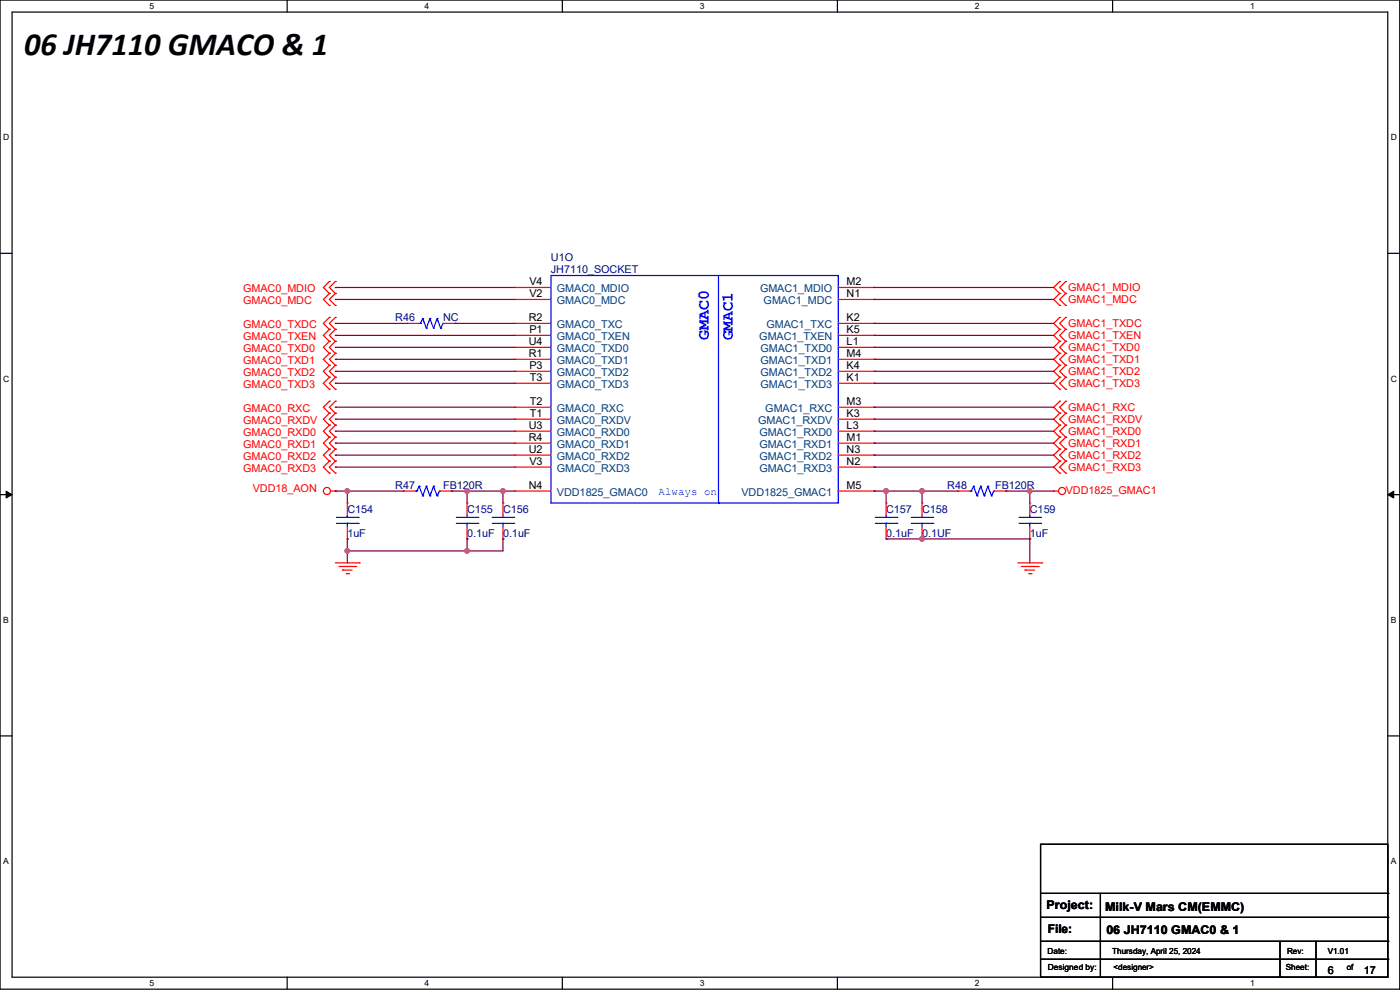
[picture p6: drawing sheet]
<svg xmlns="http://www.w3.org/2000/svg" width="297mm" height="210mm" viewBox="0 0 297 210" stroke-linecap="round" stroke-linejoin="round" font-family="sans-serif">
<path d="M0 0h296.9v209.8h-296.9zM2.6 2.6h291.8v204.7h-291.8z" fill="none" stroke="#000" stroke-width=".25"/>
<g fill="#fff">
<path d="M31.7 .3h1v2h-1z"/>
<path d="M31.7 207.5h1v2.1h-1z"/>
</g>
<path d="M60.9 0v2.6M60.9 207.3v2.5" fill="none" stroke="#000" stroke-width=".25"/>
<g fill="#fff">
<path d="M90.1 .3h1v2h-1z"/>
<path d="M90.1 207.5h1v2.1h-1z"/>
</g>
<path d="M119.3 0v2.6M119.3 207.3v2.5" fill="none" stroke="#000" stroke-width=".25"/>
<g fill="#fff">
<path d="M148.5 .3h1v2h-1z"/>
<path d="M148.5 207.5h1v2.1h-1z"/>
</g>
<path d="M177.7 0v2.6M177.7 207.3v2.5" fill="none" stroke="#000" stroke-width=".25"/>
<g fill="#fff">
<path d="M206.8 .3h1v2h-1z"/>
<path d="M206.8 207.5h1v2.1h-1z"/>
</g>
<path d="M236 0v2.6M236 207.3v2.5" fill="none" stroke="#000" stroke-width=".25"/>
<g fill="#fff">
<path d="M265.2 .3h1v2h-1z"/>
<path d="M265.2 207.5h1v2.1h-1z"/>
<path d="M.7 28.2h1.2v2h-1.2z"/>
<path d="M295 28.2h1.3v2h-1.3z"/>
<path d="M.7 79.3h1.2v2.1h-1.2z"/>
<path d="M295 79.3h1.3v2.1h-1.3z"/>
</g>
<path d="M0 53.7h2.6M294.4 53.7h2.5" fill="none" stroke="#000" stroke-width=".25"/>
<g fill="#fff">
<path d="M.7 130.5h1.2v2h-1.2z"/>
<path d="M295 130.5h1.2v2h-1.2z"/>
</g>
<path d="M0 104.9h2.6M294.4 104.9h2.5" fill="none" stroke="#000" stroke-width=".25"/>
<path d="M1.3 104.2l1.3 .7-1.3 .7zM294.4 104.9l1.3-.7v1.4z" fill="#000" stroke="#000" stroke-width=".21"/>
<g fill="#fff">
<path d="M.7 181.7h1.2v2h-1.2z"/>
<path d="M295 181.7h1.2v2h-1.2z"/>
</g>
<g fill="none" stroke="#000" stroke-width=".25">
<path d="M0 156.1h2.6M294.4 156.1h2.5M220.7 179.1h73.7v28.2h-73.7zM220.7 189.5h73.7M220.7 194.6h73.7M220.7 199.7h73.7M233.4 189.5v17.8M271.5 199.7v7.6M279.2 199.7v7.6M294.4 189.5h.1M294.4 194.6h.1M294.4 199.7h.1"/>
<path d="M220.7 203.5h73.7M233.4 207.3h.1M271.5 207.3h.1M279.2 207.3h.1M294.4 203.5h.1"/>
</g>
<g fill="none" stroke="#f00" stroke-width=".25">
<path d="M69.9 59.7h.1M69.9 59.7l-1.3 1.3 1.3 1.3M71.1 59.7h.1M71.1 59.7l-1.2 1.3 1.2 1.3M224.8 59.7h.1M224.8 59.7l-1.3 1.3 1.3 1.3M226.1 59.7h.1M226.1 59.7l-1.3 1.3 1.3 1.3M69.9 62.3h.1M69.9 64.8h.1M69.9 75h.1M69.9 77.5h.1"/>
<path d="M69.9 72.4h.1M69.9 67.3h.1M69.9 69.9h.1M69.9 62.3l-1.3 1.2 1.3 1.3M69.9 75l-1.3 1.2 1.3 1.3M69.9 72.4l-1.3 1.3 1.3 1.3M69.9 77.5l-1.3 1.3 1.3 1.2M69.9 67.3l-1.3 1.3 1.3 1.3M69.9 69.9l-1.3 1.2 1.3 1.3M71.1 62.3h.1M71.1 64.8h.1M71.1 75h.1"/>
<path d="M71.1 77.5h.1M71.1 72.4h.1M71.1 67.3h.1M71.1 69.9h.1M71.1 62.3l-1.2 1.2 1.2 1.3M71.1 75l-1.2 1.2 1.2 1.3M71.1 72.4l-1.2 1.3 1.2 1.3M71.1 77.5l-1.2 1.3 1.2 1.2M71.1 67.3l-1.2 1.3 1.2 1.3M71.1 69.9l-1.2 1.2 1.2 1.3M86.4 68.6h.1M86.4 68.6h2.5"/>
<path d="M94 68.6h2.5M96.5 68.6h.1M109.2 71.1h.1M109.2 78.8h.1M109.2 76.2h.1M109.2 68.6h.1M109.2 73.7h.1M109.2 63.5h.1M109.2 61h.1M109.2 68.6h7.7M109.2 78.8h7.7M109.2 71.1h7.7"/>
<path d="M109.2 73.7h7.7M109.2 61h7.7M109.2 76.2h7.7M109.2 63.5h7.7M177.8 68.6h7.6M177.8 78.8h7.6M177.8 71.1h7.6M177.8 73.7h7.6M177.8 61h7.6M177.8 76.2h7.6M177.8 63.5h7.6M185.4 68.6h.1"/>
<path d="M185.4 78.8h.1M185.4 71.1h.1M185.4 73.7h.1M185.4 61h.1M185.4 76.2h.1M185.4 63.5h.1M224.8 62.3h.1M224.8 64.8h.1M224.8 72.4h.1M224.8 75h.1M224.8 77.5h.1M224.8 67.3h.1"/>
<path d="M224.8 69.9h.1M224.8 62.3l-1.3 1.2 1.3 1.3M224.8 72.4l-1.3 1.3 1.3 1.3M224.8 75l-1.3 1.2 1.3 1.3M224.8 77.5l-1.3 1.3 1.3 1.2M224.8 67.3l-1.3 1.3 1.3 1.3M224.8 69.9l-1.3 1.2 1.3 1.3M226.1 64.8h.1M226.1 62.3h.1M226.1 75h.1M226.1 72.4h.1M226.1 77.5h.1"/>
<path d="M226.1 69.9h.1M226.1 67.3h.1M226.1 62.3l-1.3 1.2 1.3 1.3M226.1 72.4l-1.3 1.3 1.3 1.3M226.1 75l-1.3 1.2 1.3 1.3M226.1 77.5l-1.3 1.3 1.3 1.2M226.1 67.3l-1.3 1.3 1.3 1.3M226.1 69.9l-1.3 1.2 1.3 1.3M69.9 92.7h.1M69.9 95.3h.1M69.9 90.2h.1M69.9 97.8h.1"/>
<path d="M69.9 85.1h.1M69.9 87.7h.1M69.9 80h.1M69.9 82.6h.1M69.9 92.7l-1.3 1.3 1.3 1.3M69.9 90.2l-1.3 1.3 1.3 1.2M69.9 97.8l-1.3 1.3 1.3 1.3M69.9 95.3l-1.3 1.2 1.3 1.3M69.9 85.1l-1.3 1.3 1.3 1.3M69.9 87.7l-1.3 1.2 1.3 1.3M69.9 80l-1.3 1.3 1.3 1.3M71.1 92.7h.1"/>
<path d="M71.1 95.3h.1M71.1 90.2h.1M71.1 97.8h.1M71.1 85.1h.1M71.1 87.7h.1M71.1 80h.1M71.1 82.6h.1M71.1 92.7l-1.2 1.3 1.2 1.3M71.1 90.2l-1.2 1.3 1.2 1.2M71.1 97.8l-1.2 1.3 1.2 1.3M71.1 95.3l-1.2 1.2 1.2 1.3M71.1 85.1l-1.2 1.3 1.2 1.3"/>
<path d="M71.1 87.7l-1.2 1.2 1.2 1.3M71.1 80l-1.2 1.3 1.2 1.3M109.2 94h.1M109.2 88.9h.1M109.2 86.4h.1M109.2 81.3h.1M109.2 96.5h.1M109.2 91.5h.1M109.2 99.1h.1M109.2 81.3h7.7M109.2 88.9h7.7M109.2 91.5h7.7"/>
<path d="M109.2 94h7.7M109.2 86.4h7.7M109.2 99.1h7.7M109.2 96.5h7.7M177.8 81.3h7.6M177.8 88.9h7.6M177.8 91.5h7.6M177.8 94h7.6M177.8 86.4h7.6M177.8 99.1h7.6M177.8 96.5h7.6M185.4 81.3h.1"/>
<path d="M185.4 88.9h.1M185.4 91.5h.1M185.4 94h.1M185.4 86.4h.1M185.4 99.1h.1M185.4 96.5h.1M224.8 92.7h.1M224.8 95.3h.1M224.8 90.2h.1M224.8 97.8h.1M224.8 87.7h.1M224.8 85.1h.1"/>
<path d="M224.8 80h.1M224.8 82.6h.1M224.8 92.7l-1.3 1.3 1.3 1.3M224.8 90.2l-1.3 1.3 1.3 1.2M224.8 97.8l-1.3 1.3 1.3 1.3M224.8 95.3l-1.3 1.2 1.3 1.3M224.8 87.7l-1.3 1.2 1.3 1.3M224.8 85.1l-1.3 1.3 1.3 1.3M224.8 80l-1.3 1.3 1.3 1.3M226.1 95.3h.1M226.1 92.7h.1M226.1 90.2h.1"/>
<path d="M226.1 97.8h.1M226.1 87.7h.1M226.1 85.1h.1M226.1 82.6h.1M226.1 80h.1M226.1 92.7l-1.3 1.3 1.3 1.3M226.1 90.2l-1.3 1.3 1.3 1.2M226.1 97.8l-1.3 1.3 1.3 1.3M226.1 95.3l-1.3 1.2 1.3 1.3M226.1 87.7l-1.3 1.2 1.3 1.3M226.1 85.1l-1.3 1.3 1.3 1.3M226.1 80l-1.3 1.3 1.3 1.3"/>
<path d="M69.9 100.4h.1M70.1 104.2h1M71.1 104.2h.1M71.1 100.4h.1M71.1 119.4h5.1M73.7 106.7h.1M73.7 114.3h.1M73.7 106.7v2.5M73.7 111.8v2.5M76.2 119.4h.1M85.6 104.2h.1M85.6 104.2h2.6"/>
<path d="M93.2 104.2h2.6M95.8 104.2h.1M99.1 106.7h.1M99.1 114.3h.1M99.1 106.7v2.5M99.1 111.8v2.5M106.7 106.7h.1M106.7 114.3h.1M106.7 106.7v2.5M106.7 111.8v2.5M109.2 104.2h.1M109.2 104.2h7.7"/>
<path d="M177.8 104.2h7.6M185.4 104.2h.1M188 106.7h.1M188 114.3h.1M188 106.7v2.5M188 111.8v2.5M195.6 106.7h.1M195.6 114.3h.1M195.6 106.7v2.5M195.6 111.8v2.5M203.2 104.2h.1M203.2 104.2h2.6"/>
<path d="M210.8 104.2h2.6M213.4 104.2h.1M215.9 119.4h5.1M218.5 106.7h.1M218.5 114.3h.1M218.5 106.7v2.5M218.5 111.8v2.5M221 119.4h.1M223.5 104.2h.1M223.5 104.2h1.1M224.8 100.4h.1M226.1 100.4h.1"/>
<path d="M71.9 120.2h3.6M72.7 120.9h.1M72.7 120.9h2M73.4 121.7h.5M73.9 121.7h.1M75.5 120.2h.1M216.7 120.2h3.5M217.4 120.9h.1M217.4 120.9h2.1M218.2 121.7h.5M218.7 121.7h.1M220.2 120.2h.1"/>
<circle cx="69.4" cy="104.2" r=".75"/>
<circle cx="225.3" cy="104.2" r=".75"/>
</g>
<g fill="none" stroke="#00f" stroke-width=".25">
<path d="M116.9 58.4h60.9v48.3h-60.9zM152.4 58.4v48.3M88.9 68.6h.3M89.2 68.6h.1M89.7 67.6h.1M89.7 67.6l-.5 1M89.7 67.6l.7 2M90.4 69.6h.1M91.2 67.6h.1M91.2 67.6l-.8 2M91.2 67.6l.8 2M92 69.6h.1"/>
<path d="M92.7 67.6h.1M92.7 67.6l-.7 2M92.7 67.6l.8 2M93.5 69.6h.1M94 68.6h.1M94 68.6l-.5 1M71.4 111h4.6M71.4 109.7h4.6M73.7 109.7h.1M73.7 111h.1M73.7 109.2v.5M73.7 111v.8"/>
<path d="M76 111h.1M76 109.7h.1M88.2 104.2h.2M88.4 104.2h.1M88.9 103.1h.1M88.9 103.1l-.5 1.1M88.9 103.1l.8 2.1M89.7 105.2h.1M90.4 103.1h.1M90.4 103.1l-.7 2.1M90.4 103.1l.8 2.1M91.2 105.2h.1"/>
<path d="M92 103.1h.1M92 103.1l-.8 2.1M92 103.1l.7 2.1M92.7 105.2h.1M93.2 104.2h.1M93.2 104.2l-.5 1M96.8 111h4.6M96.8 109.7h4.6M99.1 109.7h.1M99.1 111h.1M99.1 109.2v.5M99.1 111v.8"/>
<path d="M101.4 111h.1M101.4 109.7h.1M104.4 111h4.6M104.4 109.7h4.6M106.7 109.7h.1M106.7 111h.1M106.7 109.2v.5M106.7 111v.8M109 111h.1M109 109.7h.1M152.4 106.7h.1M185.7 111h4.6"/>
<path d="M185.7 109.7h4.6M188 109.7h.1M188 111h.1M188 109.2v.5M188 111v.8M190.3 111h.1M190.3 109.7h.1M193.3 111h4.6M193.3 109.7h4.6M195.6 109.7h.1M195.6 111h.1M195.6 109.2v.5"/>
<path d="M195.6 111v.8M197.9 111h.1M197.9 109.7h.1M205.8 104.2h.2M206 104.2h.1M206.5 103.1h.1M206.5 103.1l-.5 1.1M206.5 103.1l.8 2.1M207.3 105.2h.1M208 103.1h.1M208 103.1l-.7 2.1M208 103.1l.8 2.1"/>
<path d="M208.8 105.2h.1M209.6 103.1h.1M209.6 103.1l-.8 2.1M209.6 103.1l.7 2.1M210.3 105.2h.1M210.8 104.2h.1M210.8 104.2l-.5 1M216.2 111h4.5M216.2 109.7h4.5M218.5 109.7h.1M218.5 111h.1M218.5 109.2v.5"/>
<path d="M218.5 111v.8M220.7 111h.1M220.7 109.7h.1"/>
</g>
<g fill="none" stroke="#800040" stroke-width=".25">
<path d="M71.1 61h.1M71.1 63.5h.1M71.1 68.6h.1M71.1 71.1h.1M71.1 73.7h.1M71.1 76.2h.1M71.1 78.8h.1M71.1 63.5h38.1M71.1 61h38.1M71.1 68.6h15.3M71.1 71.1h38.1M71.1 73.7h38.1"/>
<path d="M71.1 76.2h38.1M71.1 78.8h38.1M96.5 68.6h.1M96.5 68.6h12.7M185.4 63.5h.1M185.4 61h.1M185.4 68.6h.1M185.4 71.1h.1M185.4 73.7h.1M185.4 76.2h.1M185.4 78.8h.1M185.4 63.5h38.1"/>
<path d="M185.4 61h38.1M185.4 68.6h38.1M185.4 71.1h38.1M185.4 73.7h38.1M185.4 76.2h38.1M185.4 78.8h38.1M71.1 86.4h.1M71.1 88.9h.1M71.1 96.5h.1M71.1 99.1h.1M71.1 91.5h.1M71.1 94h.1"/>
<path d="M71.1 81.3h.1M71.1 81.3h38.1M71.1 94h38.1M71.1 91.5h38.1M71.1 99.1h38.1M71.1 96.5h38.1M71.1 88.9h38.1M71.1 86.4h38.1M185.4 81.3h.1M185.4 94h.1M185.4 91.5h.1M185.4 99.1h.1"/>
<path d="M185.4 96.5h.1M185.4 88.9h.1M185.4 86.4h.1M185.4 81.3h38.1M185.4 94h38.1M185.4 91.5h38.1M185.4 99.1h38.1M185.4 96.5h38.1M185.4 88.9h38.1M185.4 86.4h38.1M71.1 104.2h.1M71.1 104.2h14.5"/>
<path d="M73.7 114.3h.1M73.7 104.2h.1M73.7 116.9h.1M73.7 104.2v2.5M73.7 114.3v5.1M95.8 104.2h.1M95.8 104.2h13.4M99.1 104.2h.1M99.1 114.3h.1M99.1 116.9h.1M99.1 104.2v2.5M99.1 114.3v2.6"/>
<path d="M106.7 104.2h.1M106.7 114.3h.1M106.7 104.2v2.5M106.7 114.3v2.6h-33M185.4 104.2h.1M185.4 104.2h17.8M188 104.2h.1M188 114.3h.1M188 104.2v2.5M188 114.3h30.5M195.6 104.2h.1M195.6 114.3h.1"/>
<path d="M195.6 104.2v2.5M213.4 104.2h.1M213.4 104.2h10.1M218.5 104.2h.1M218.5 114.3h.1M218.5 104.2v2.5M218.5 114.3v5.1"/>
</g>
<g fill="#f0f" stroke="#f0f" stroke-width=".25">
<circle cx="106.7" cy="104.2" r=".5"/>
<circle cx="99.1" cy="104.2" r=".5"/>
<circle cx="73.7" cy="104.2" r=".5"/>
<circle cx="188" cy="104.2" r=".5"/>
<circle cx="195.6" cy="104.2" r=".5"/>
<circle cx="218.5" cy="104.2" r=".5"/>
<circle cx="99.1" cy="116.9" r=".5"/>
<circle cx="73.7" cy="116.9" r=".5"/>
<circle cx="195.6" cy="114.3" r=".5"/>
</g>
<text font-size="6.9" x="5.1" y="11.6">06 JH7110 GMACO &amp; 1</text>
<g font-size="3.6" fill="#00f">
<text x="150.4" y="72.2" transform="rotate(-90 150.4 72.2)">GMAC0</text>
<text x="155.4" y="72.2" transform="rotate(-90 155.4 72.2)">GMAC1</text>
</g>
<g font-size="2.5">
<text x="222" y="192.9">Project:</text>
<text x="222.3" y="198">File:</text>
<text x="234.5" y="193.1">Milk-V Mars CM(EMMC)</text>
<text x="234.7" y="198.2">06 JH7110 GMAC0 &amp; 1</text>
</g>
<g font-size="2.3" fill="#000080">
<text x="116.9" y="58">JH7110_SOCKET</text>
<text x="116.9" y="55.4">U1O</text>
<text x="83.8" y="68.1">R46</text>
<text x="94" y="68.1">NC</text>
<text x="83.8" y="103.7">R47</text>
<text x="94" y="103.7">FB120R</text>
<text x="200.9" y="103.7">R48</text>
<text x="211.1" y="103.7">FB120R</text>
<text x="73.7" y="108.8">C154</text>
<text x="73.7" y="113.8">1uF</text>
<text x="99.1" y="108.8">C155</text>
<text x="99.1" y="113.8">0.1uF</text>
<text x="106.7" y="108.8">C156</text>
<text x="106.7" y="113.8">0.1uF</text>
<text x="188" y="108.8">C157</text>
<text x="188" y="113.8">0.1uF</text>
<text x="195.6" y="108.8">C158</text>
<text x="195.6" y="113.8">0.1UF</text>
<text x="218.5" y="108.8">C159</text>
<text x="218.5" y="113.8">1uF</text>
</g>
<g font-size="2.3" fill="#f00">
<text x="51.6" y="62">GMAC0_MDIO</text>
<text x="51.6" y="64.6">GMAC0_MDC</text>
<text x="226.6" y="64.3">GMAC1_MDC</text>
<text x="226.6" y="61.8">GMAC1_MDIO</text>
<text x="51.6" y="69.6">GMAC0_TXDC</text>
<text x="226.6" y="69.4">GMAC1_TXDC</text>
<text x="226.6" y="71.9">GMAC1_TXEN</text>
<text x="51.6" y="77.3">GMAC0_TXD1</text>
<text x="51.6" y="74.7">GMAC0_TXD0</text>
<text x="51.6" y="72.2">GMAC0_TXEN</text>
<text x="226.6" y="74.5">GMAC1_TXD0</text>
<text x="226.6" y="77">GMAC1_TXD1</text>
<text x="51.6" y="82.3">GMAC0_TXD3</text>
<text x="51.6" y="79.8">GMAC0_TXD2</text>
<text x="226.6" y="82.1">GMAC1_TXD3</text>
<text x="226.6" y="79.5">GMAC1_TXD2</text>
<text x="51.6" y="87.4">GMAC0_RXC</text>
<text x="51.6" y="90">GMAC0_RXDV</text>
<text x="226.6" y="89.7">GMAC1_RXDV</text>
<text x="226.6" y="87.2">GMAC1_RXC</text>
<text x="51.6" y="95">GMAC0_RXD1</text>
<text x="51.6" y="92.5">GMAC0_RXD0</text>
<text x="226.6" y="94.8">GMAC1_RXD1</text>
<text x="226.6" y="92.2">GMAC1_RXD0</text>
<text x="51.6" y="100.1">GMAC0_RXD3</text>
<text x="51.6" y="97.6">GMAC0_RXD2</text>
<text x="226.6" y="99.9">GMAC1_RXD3</text>
<text x="226.6" y="97.3">GMAC1_RXD2</text>
<text x="53.6" y="104.4">VDD18_AON</text>
<text x="226.1" y="104.7">VDD1825_GMAC1</text>
</g>
<g font-size="2.3">
<text x="112.3" y="63">V2</text>
<text x="112.3" y="60.5">V4</text>
<text x="179.6" y="60.5">M2</text>
<text x="179.6" y="63">N1</text>
<text x="112.2" y="68.1">R2</text>
<text x="112.3" y="70.6">P1</text>
<text x="179.6" y="68.1">K2</text>
<text x="179.6" y="70.6">K5</text>
<text x="112.2" y="75.7">R1</text>
<text x="112.2" y="73.2">U4</text>
<text x="179.6" y="73.2">L1</text>
<text x="179.6" y="75.7">M4</text>
<text x="112.3" y="78.2">P3</text>
<text x="112.4" y="80.8">T3</text>
<text x="179.6" y="80.8">K1</text>
<text x="179.6" y="78.2">K4</text>
<text x="112.4" y="88.4">T1</text>
<text x="112.4" y="85.9">T2</text>
<text x="179.6" y="88.4">K3</text>
<text x="179.6" y="85.9">M3</text>
<text x="112.2" y="93.5">R4</text>
<text x="112.2" y="90.9">U3</text>
<text x="179.6" y="90.9">L3</text>
<text x="179.6" y="93.5">M1</text>
<text x="112.2" y="96">U2</text>
<text x="112.3" y="98.6">V3</text>
<text x="179.6" y="98.6">N2</text>
<text x="179.6" y="96">N3</text>
<text x="112.2" y="103.6">N4</text>
<text x="179.6" y="103.6">M5</text>
<text x="281.7" y="206.5">6</text>
<text x="289.3" y="206.5">17</text>
</g>
<g font-size="2.3" fill="#004080">
<text x="118.1" y="64.6">GMAC0_MDC</text>
<text x="118.1" y="62">GMAC0_MDIO</text>
<text x="161.2" y="62">GMAC1_MDIO</text>
<text x="162" y="64.6">GMAC1_MDC</text>
<text x="118.1" y="69.6">GMAC0_TXC</text>
<text x="162.6" y="69.6">GMAC1_TXC</text>
<text x="118.1" y="72.2">GMAC0_TXEN</text>
<text x="118.1" y="77.3">GMAC0_TXD1</text>
<text x="118.1" y="74.7">GMAC0_TXD0</text>
<text x="161.1" y="72.2">GMAC1_TXEN</text>
<text x="161.3" y="74.7">GMAC1_TXD0</text>
<text x="161.3" y="77.3">GMAC1_TXD1</text>
<text x="118.1" y="79.8">GMAC0_TXD2</text>
<text x="118.1" y="82.3">GMAC0_TXD3</text>
<text x="161.3" y="82.3">GMAC1_TXD3</text>
<text x="161.3" y="79.8">GMAC1_TXD2</text>
<text x="118.1" y="90">GMAC0_RXDV</text>
<text x="118.1" y="87.4">GMAC0_RXC</text>
<text x="160.8" y="90">GMAC1_RXDV</text>
<text x="162.4" y="87.4">GMAC1_RXC</text>
<text x="118.1" y="95">GMAC0_RXD1</text>
<text x="118.1" y="92.5">GMAC0_RXD0</text>
<text x="161.1" y="92.5">GMAC1_RXD0</text>
<text x="161.1" y="95">GMAC1_RXD1</text>
<text x="118.1" y="97.6">GMAC0_RXD2</text>
<text x="118.1" y="100.1">GMAC0_RXD3</text>
<text x="161.1" y="100.1">GMAC1_RXD3</text>
<text x="161.1" y="97.6">GMAC1_RXD2</text>
<text x="118.1" y="105.2">VDD1825_GMAC0</text>
<text x="157.3" y="105.2">VDD1825_GMAC1</text>
</g>
<text font-size="2.3" fill="#00f" x="139.7" y="105">Always on</text>
<g font-size="1.8">
<text x="31.7" y="1.9">5</text>
<text x="90.1" y="1.9">4</text>
<text x="148.5" y="1.9">3</text>
<text x="206.8" y="1.9">2</text>
<text x="265.2" y="1.9">1</text>
<text x=".7" y="29.8">D</text>
<text x="295.1" y="29.8">D</text>
<text x=".7" y="81">C</text>
<text x="295.1" y="81">C</text>
<text x=".7" y="132.1">B</text>
<text x="295.1" y="132.1">B</text>
<text x=".7" y="183.3">A</text>
<text x="295.1" y="183.3">A</text>
<text x="222.3" y="202.3">Date:</text>
<text x="236" y="202.3">Thursday, April 25, 2024</text>
<text x="273" y="202.3">Rev:</text>
<text x="281.7" y="202.3">V1.01</text>
<text x="31.7" y="209.2">5</text>
<text x="90.1" y="209.2">4</text>
<text x="148.5" y="209.2">3</text>
<text x="206.8" y="209.2">2</text>
<text x="222.3" y="205.8">Designed by:</text>
<text x="236.2" y="205.8">&lt;designer&gt;</text>
<text x="265.2" y="209.2">1</text>
<text x="272.8" y="205.8">Sheet:</text>
<text x="285.7" y="205.8">of</text>
</g>
</svg>
